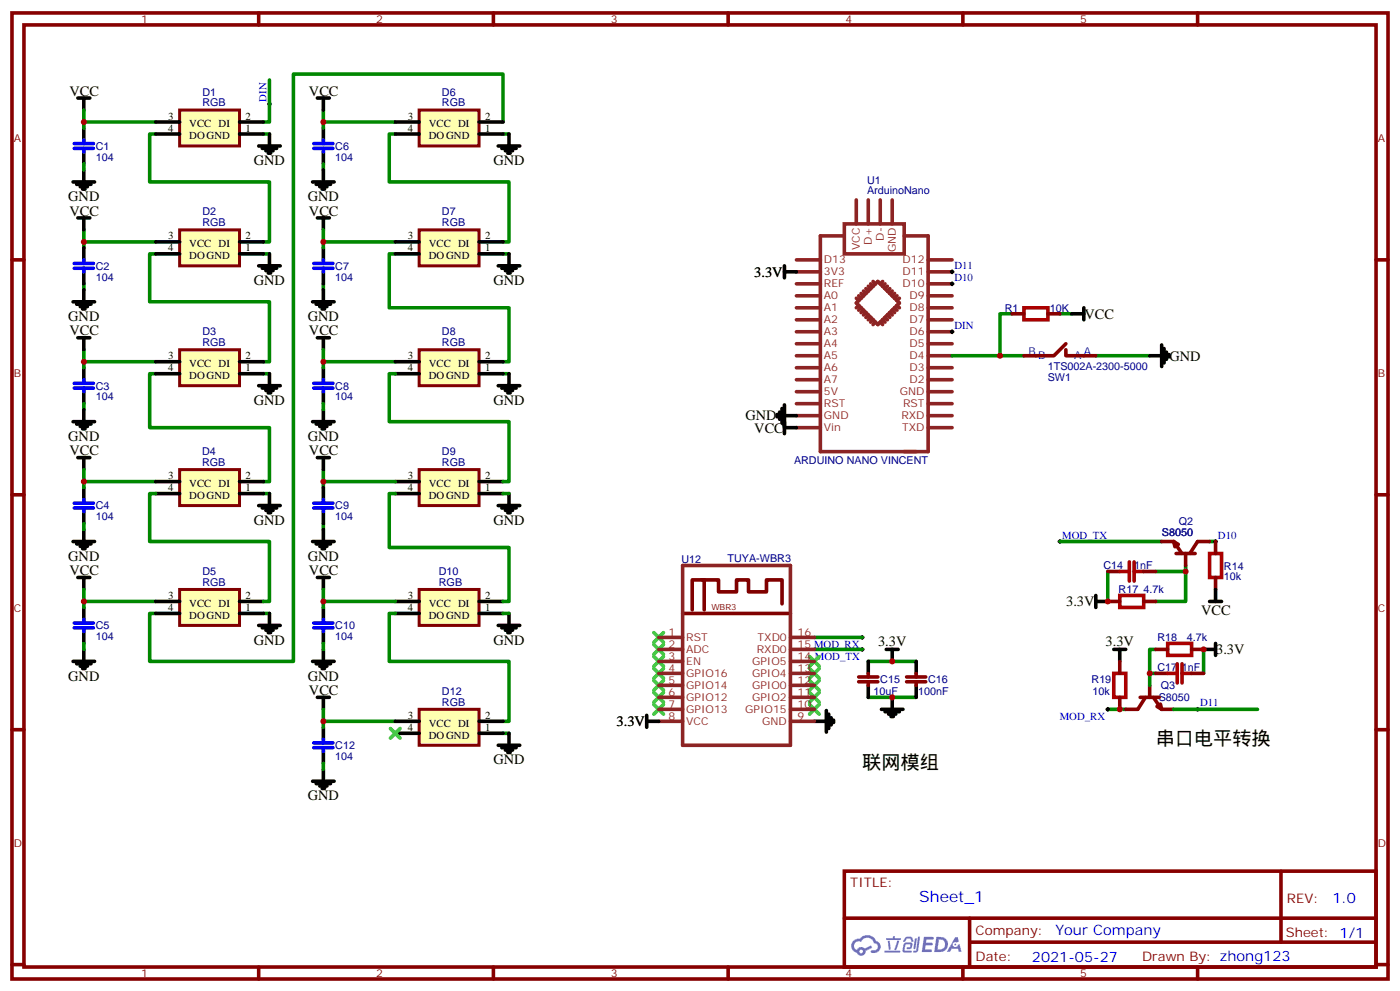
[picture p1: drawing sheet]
<svg xmlns="http://www.w3.org/2000/svg" width="412mm" height="292mm" viewBox="0 0 412 292" stroke-linecap="round" stroke-linejoin="round" font-family="sans-serif">
<g fill="none" stroke="#870000" stroke-width="1.1">
<path d="M3.5 3.8h405.4v284.3h-405.4zM7.1 7.3h398.2v277.3h-398.2zM76.2 3.8v3.5M145.3 3.8v3.5M214.5 3.8v3.5M283.6 3.8v3.5M352.8 3.8v3.5M3.5 76.5h3.6M405.3 76.5h3.6M3.5 145.6h3.6M405.3 145.6h3.6M3.5 214.8h3.6"/>
<path d="M405.3 214.8h3.6M248.7 256.4h156.6v28.2h-156.6zM377.3 256.4v20.9M248.7 270.2h156.5M285.6 277.3h119.6M285.6 270.2v14.2M3.5 283.9h3.6M76.2 284.6v3.5M145.3 284.6v3.5M214.5 284.6v3.5M283.6 284.6v3.5M352.8 284.6v3.5"/>
<path d="M405.3 283.9h3.6"/>
</g>
<g fill="#5487ff">
<path d="M272.1 275.7h2.6l.3 .2-.1 .6h-2l-.1 1h1.6l.4 .4-.4 .4h-1.7l-.2 1.1 1.8 .1 .3 .3-.2 .4h-2.9z"/>
<path d="M281.4 275.8h.7l.4 1.3-.7 .3a.74 .74 0 0 0-1.1 .3 .74 .74 0 0 0 .5 1.1 .74 .74 0 0 0 .9-.7l.5-.3 .7 2.4h-.9l-.2-1h-1.9l-.5 1h-.9z"/>
<path d="M269.5 276.2h.6l-.4 2.9a.31 .31 0 0 1-.3 .3 .31 .31 0 0 1-.3-.3z"/>
<path d="M270.4 275.7h.6l-.5 4a.89 .89 0 0 1-.7 .7 .89 .89 0 0 1-.9-.3l1-.5z"/>
<path d="M266.8 275.9l.6-.2 1.2 .1 .5 1.3-.6 .1-.4-.9-1 .1a.95 .95 0 0 1-1 .8l-.1-.2z"/>
<path d="M266.4 277.6l1.8-.2a1.04 1.04 0 0 1 .6 1.1 1.04 1.04 0 0 1-.8 .9h-.7a.29 .29 0 0 1-.3-.4 .29 .29 0 0 1 .3-.2h.7l.2-.8h-1.4l-.4 1.8h1.9a.29 .29 0 0 1 .3 .3 .29 .29 0 0 1-.3 .3h-2l-.4-.3 .2-2.1z"/>
<path d="M260.5 279.8h4.4a.3 .3 0 0 1 .3 .3 .3 .3 0 0 1-.3 .3h-4.3z"/>
<path d="M264.3 276.9h.6l-.5 1.6a1.02 1.02 0 0 1-.7 1.2l-.2-.3z"/>
<path d="M261.5 276.9h.6l.3 2.4-.3 .3-.3-.2z"/>
<path d="M261.1 276.1h1.9l.2-.5h.5l-.1 .5h1.5a.29 .29 0 0 1 .3 .3 .29 .29 0 0 1-.3 .3h-3.9z"/>
<path d="M275.8 275.7l-.6 4.5h1.4a2.27 2.27 0 0 0 2.7-2.3 2.27 2.27 0 0 0-2.7-2.2zM276.6 276.5a1.5 1.5 0 0 1 1.8 1.6 1.5 1.5 0 0 1-1.9 1.3h-.3z"/>
<path d="M251.4 276.9a2.09 2.09 0 0 0 1 3.5 1.37 1.37 0 0 0 1.5 .9 1.37 1.37 0 0 0 1.1-1.4l2-1-.5-.7-1.8 1a1.4 1.4 0 0 0-2.3 .4 1.32 1.32 0 0 1-.6-1.9 1.32 1.32 0 0 1 1.9-.4 2.02 2.02 0 0 1 2-1.3 2.02 2.02 0 0 1 1.8 1.6 1.09 1.09 0 0 1 1.1 1.4 1.09 1.09 0 0 1-1.6 .7 .41 .41 0 0 0-.5 .3 .41 .41 0 0 0 .4 .5 1.89 1.89 0 0 0 2.4-1.2 1.89 1.89 0 0 0-1.2-2.4 2.98 2.98 0 0 0-5-.6l-1 .1zM253.2 280a.52 .52 0 0 1 1 0 .52 .52 0 0 1-1 0z"/>
<circle cx="281.4" cy="278" r=".28"/>
</g>
<g fill="none" stroke="#008700" stroke-width="1.1">
<path d="M24.7 32.4v3.5h21.2M24.7 35.9v1.8M45.9 39.4h-1.8v14.2h35.3v17.6h-1.8M77.6 39.4h1.8M79.4 23.6v12.3h-1.8M148.2 35.9v-14.1h-61.8v172.9h-42.3v-14.1h1.8M24.7 48.3v1.7M24.7 67.7v3.5h21.2M24.7 71.2v1.8M45.9 74.7h-1.8v14.1h35.3v17.7h-1.8M77.6 74.7h1.8M24.7 83.5v1.8"/>
<path d="M24.7 102.9v3.6h21.2M24.7 106.5v1.7M24.7 118.8v1.8M45.9 110h-1.8v15.9h35.3v15.8h-1.8M77.6 110h1.8M24.7 138.2v3.5h21.2M24.7 141.7v1.8M24.7 154.1v1.8M77.6 145.3h1.8"/>
</g>
<g fill="none" stroke="#000" stroke-width="1.1">
<path d="M22.9 28.9h3.6M24.7 28.9v3.5M24.7 37.7v3.5M79.4 39.4v3.6M95.2 37.7v3.5M21.5 53.6h6.4M22.6 54.3h4.2M23.6 55h2.2M24.3 55.7h.7M24.7 44.7v3.6M24.7 50v3.6M76.2 43h6.3"/>
<path d="M77.3 43.7h4.2M78.3 44.4h2.1M79 45.1h.7M95.2 44.7v3.6M22.9 64.1h3.6M24.7 64.1v3.6M24.7 73v3.5M76.2 78.2h6.3M77.3 79h4.2M78.3 79.7h2.1M79.4 74.7v3.5M21.5 88.8h6.4"/>
<path d="M22.6 89.5h4.2M22.9 99.4h3.6M23.6 90.2h2.2M24.3 90.9h.7M24.7 80v3.5M24.7 85.3v3.5M24.7 99.4v3.5M79 80.4h.7M24.7 108.2v3.6M24.7 115.3v3.5M76.2 113.5h6.3M77.3 114.2h4.2"/>
<path d="M78.3 114.9h2.1M79 115.6h.7M79.4 110v3.5M21.5 124.1h6.4M22.6 124.8h4.2M22.9 134.7h3.6M23.6 125.5h2.2M24.3 126.2h.7M24.7 120.6v3.5M24.7 134.7v3.5M21.5 159.4h6.4M24.7 143.5v3.5"/>
<path d="M24.7 150.6v3.5M24.7 155.9v3.5M76.2 148.8h6.3M77.3 149.5h4.2M78.3 150.2h2.1M79 150.9h.7M79.4 145.3v3.5M22.6 160.1h4.2M23.6 160.8h2.2M24.3 161.5h.7M24.7 178.8v3.5M24.7 185.8v3.6"/>
</g>
<g fill="none" stroke="#00f" stroke-width="1.1">
<path d="M21.9 42.3h5.6M21.9 43.7h5.6M24.7 41.2v1.1M24.7 43.7v1M92.4 42.3h5.7M92.4 43.7h5.7M95.2 41.2v1.1M95.2 43.7v1M21.9 77.5h5.6M21.9 79h5.6M24.7 76.5v1M24.7 79v1"/>
<path d="M21.9 112.8h5.6M21.9 114.2h5.6M24.7 111.8v1M24.7 114.2v1.1M21.9 148.1h5.6M21.9 149.5h5.6M24.7 147v1.1M24.7 149.5v1.1M21.9 183.4h5.6M21.9 184.8h5.6M24.7 182.3v1.1M24.7 184.8v1"/>
</g>
<path d="M79 30.6h.7M79.4 30.3v.7" fill="none" stroke="#000" stroke-width=".74"/>
<path d="M52.9 138.2h17.7v10.6h-17.7z" fill="#ffffb0" stroke="#800000" stroke-width=".88"/>
<path d="M45.9 145.3h7M45.9 141.7h7M70.6 145.3h7M70.6 141.7h7" fill="none" stroke="#000" stroke-width="1.1"/>
<path d="M52.9 102.9h17.7v10.6h-17.7z" fill="#ffffb0" stroke="#800000" stroke-width=".88"/>
<path d="M45.9 110h7M45.9 106.5h7M70.6 110h7M70.6 106.5h7" fill="none" stroke="#000" stroke-width="1.1"/>
<path d="M52.9 67.7h17.7v10.5h-17.7z" fill="#ffffb0" stroke="#800000" stroke-width=".88"/>
<path d="M45.9 74.7h7M45.9 71.2h7M70.6 74.7h7M70.6 71.2h7" fill="none" stroke="#000" stroke-width="1.1"/>
<path d="M52.9 32.4h17.7v10.6h-17.7z" fill="#ffffb0" stroke="#800000" stroke-width=".88"/>
<g fill="none" stroke="#000" stroke-width="1.1">
<path d="M45.9 39.4h7M45.9 35.9h7M70.6 39.4h7M70.6 35.9h7M93.5 28.9h3.5M95.2 28.9v3.5M149.9 39.4v3.6M92.1 53.6h6.3M93.1 54.3h4.3M94.2 55h2.1M94.9 55.7h.7M95.2 50v3.6"/>
<path d="M146.8 43h6.3M147.8 43.7h4.2M148.9 44.4h2.1M149.6 45.1h.7M93.5 64.1h3.5M95.2 64.1v3.6M95.2 73v3.5M146.8 78.2h6.3M147.8 79h4.2M148.9 79.7h2.1M149.9 74.7v3.5M92.1 88.8h6.3"/>
<path d="M93.1 89.5h4.3M93.5 99.4h3.5M94.2 90.2h2.1M94.9 90.9h.7M95.2 80v3.5M95.2 85.3v3.5M95.2 99.4v3.5M149.6 80.4h.7M95.2 108.2v3.6M95.2 115.3v3.5M146.8 113.5h6.3M147.8 114.2h4.2"/>
<path d="M148.9 114.9h2.1M149.6 115.6h.7M149.9 110v3.5M92.1 124.1h6.3M93.1 124.8h4.3M94.2 125.5h2.1M94.9 126.2h.7M95.2 120.6v3.5M22.9 170h3.6M24.7 170v3.5M21.5 194.7h6.4M22.6 195.4h4.2"/>
<path d="M23.6 196.1h2.2M24.3 196.8h.7M24.7 191.1v3.6M76.2 184.1h6.3M77.3 184.8h4.2M78.3 185.5h2.1M79 186.2h.7M79.4 180.6v3.5"/>
</g>
<g fill="none" stroke="#008700" stroke-width="1.1">
<path d="M95.2 32.4v3.5h21.2M95.2 35.9v1.8M116.4 39.4h-1.7v14.2h35.2v17.6h-1.7M148.2 39.4h1.7M95.2 48.3v1.7M95.2 67.7v3.5h21.2M95.2 71.2v1.8M116.4 74.7h-1.7v15.9h35.2v15.9h-1.7M148.2 74.7h1.7M95.2 83.5v1.8M95.2 102.9v3.6h21.2M95.2 106.5v1.7"/>
<path d="M95.2 118.8v1.8M148.2 110h1.7M24.7 173.5v3.5h21.2M24.7 177v1.8M24.7 189.4v1.7M77.6 180.6h1.8"/>
</g>
<path d="M92.4 77.5h5.7M92.4 79h5.7M95.2 76.5v1M95.2 79v1M92.4 112.8h5.7M92.4 114.2h5.7M95.2 111.8v1M95.2 114.2v1.1" fill="none" stroke="#00f" stroke-width="1.1"/>
<path d="M123.5 102.9h17.6v10.6h-17.6z" fill="#ffffb0" stroke="#800000" stroke-width=".88"/>
<path d="M116.4 110h7.1M116.4 106.5h7.1M141.1 110h7.1M141.1 106.5h7.1" fill="none" stroke="#000" stroke-width="1.1"/>
<path d="M123.5 67.7h17.6v10.5h-17.6z" fill="#ffffb0" stroke="#800000" stroke-width=".88"/>
<path d="M116.4 74.7h7.1M116.4 71.2h7.1M141.1 74.7h7.1M141.1 71.2h7.1" fill="none" stroke="#000" stroke-width="1.1"/>
<path d="M123.5 32.4h17.6v10.6h-17.6z" fill="#ffffb0" stroke="#800000" stroke-width=".88"/>
<path d="M116.4 39.4h7.1M116.4 35.9h7.1M141.1 39.4h7.1M141.1 35.9h7.1" fill="none" stroke="#000" stroke-width="1.1"/>
<path d="M52.9 173.5h17.7v10.6h-17.7z" fill="#ffffb0" stroke="#800000" stroke-width=".88"/>
<path d="M45.9 177h7M70.6 177h7M45.9 180.6h7M70.6 180.6h7" fill="none" stroke="#000" stroke-width="1.1"/>
<path d="M45.9 145.3h-1.8v14.1h35.3v17.6h-1.8" fill="none" stroke="#008700" stroke-width="1.1"/>
<path d="M123.5 138.2h17.6v10.6h-17.6z" fill="#ffffb0" stroke="#800000" stroke-width=".88"/>
<g fill="none" stroke="#000" stroke-width="1.1">
<path d="M93.5 134.7h3.5M95.2 134.7v3.5M92.1 159.4h6.3M95.2 143.5v3.5M95.2 150.6v3.5M95.2 155.9v3.5M116.4 145.3h7.1M116.4 141.7h7.1M141.1 145.3h7.1M141.1 141.7h7.1M146.8 148.8h6.3M147.8 149.5h4.2"/>
<path d="M148.9 150.2h2.1M149.6 150.9h.7M149.9 145.3v3.5M93.1 160.1h4.3M94.2 160.8h2.1M94.9 161.5h.7"/>
</g>
<path d="M95.2 138.2v3.5h21.2M95.2 141.7v1.8M95.2 154.1v1.8M148.2 145.3h1.7" fill="none" stroke="#008700" stroke-width="1.1"/>
<path d="M92.4 148.1h5.7M92.4 149.5h5.7M95.2 147v1.1M95.2 149.5v1.1" fill="none" stroke="#00f" stroke-width="1.1"/>
<path d="M123.5 173.5h17.6v10.6h-17.6z" fill="#ffffb0" stroke="#800000" stroke-width=".88"/>
<g fill="none" stroke="#000" stroke-width="1.1">
<path d="M231.1 78.2v3.6M231.1 80h3.5M231.1 119.2v8.4M338.7 104.7h3.5M342.2 101.5v6.4M342.9 102.6v4.2M343.6 103.6v2.2M344.3 104.4v.7M229 122v.7M229.7 121.3v2.1M230.4 120.2v4.3M231.1 122.3h3.5"/>
<path d="M231.1 125.9h3.5M93.5 170h3.5M95.2 170v3.5M95.2 178.8v3.5M116.4 177h7.1M141.1 177h7.1M322.8 177h3.5M322.8 175.3v3.5M92.1 194.7h6.3M93.1 195.4h4.3M94.2 196.1h2.1M94.9 196.8h.7"/>
<path d="M95.2 185.8v3.6M95.2 191.1v3.6M116.4 180.6h7.1M141.1 180.6h7.1M146.8 184.1h6.3M147.8 184.8h4.2M148.9 185.5h2.1M149.6 186.2h.7M149.9 180.6v3.5M255.8 194.7v3.5M261.1 191.1h3.5M262.8 191.1v3.6"/>
<path d="M269.9 194.7v3.5M328.1 191.1h3.5M329.8 191.1v3.6M354.5 191.1h3.6M358.1 189.4v3.5M93.5 205.2h3.5M95.2 205.2v3.6M95.2 214.1v3.5M146.8 219.4h6.3M149.9 215.8v3.6M190.5 212.3h3.5M190.5 210.5v3.6"/>
<path d="M239.9 212.3h3.5M243.4 209.1v6.4M244.1 210.2v4.2M244.8 211.2v2.2M245.5 211.9v.8M255.8 201.7v3.5M259.6 208.8h6.4M260.7 209.5h4.2M261.8 210.2h2.1M262.5 210.9h.7M262.8 205.2v3.6M269.9 201.7v3.5"/>
<path d="M92.1 229.9h6.3M93.1 230.6h4.3M94.2 231.4h2.1M94.9 232.1h.7M95.2 221.1v3.5M95.2 226.4v3.5M147.8 220.1h4.2M148.9 220.8h2.1M149.6 221.5h.7"/>
</g>
<g fill="none" stroke="#008700" stroke-width="1.1">
<path d="M298.1 92.4h-3.5v12.3h7M312.2 92.4h3.5M116.4 110h-1.7v14.1h35.2v17.6h-1.7M280.5 104.7h14.1M322.8 104.7h15.9M116.4 145.3h-1.7v15.8h35.2v15.9h-1.7M312.2 159.4h30M356.3 159.4h1.8M95.2 173.5v3.5h21.2M95.2 177v1.8M326.3 168.2v8.8M340.4 168.2h8.8"/>
<path d="M349.2 166.4v10.6h-8.8M95.2 189.4v1.7M116.4 180.6h-1.7v14.1h35.2v17.6h-1.7M148.2 180.6h1.7M239.9 191.1h14.1M239.9 187.6h14.1M255.8 194.7h14.1M338.7 198.2h1.7M340.4 191.1h-1.7v10.6M354.5 191.1v7.1M95.2 208.8v3.5h21.2M95.2 212.3v1.8"/>
<path d="M148.2 215.8h1.7M255.8 205.2h14.1M326.3 208.8h5.3M345.7 208.8h24.7M95.2 224.6v1.8"/>
</g>
<path d="M92.4 183.4h5.7M92.4 184.8h5.7M95.2 182.3v1.1M95.2 184.8v1M92.4 218.7h5.7M95.2 217.6v1.1M92.4 220.1h5.7M95.2 220.1v1" fill="none" stroke="#00f" stroke-width="1.1"/>
<g fill="none" stroke="#8c2424" stroke-width="1.1">
<path d="M252.2 58.8v7.1M255.8 58.8v7.1M259.3 58.8v7.1M262.8 58.8v7.1M234.6 76.5h7.1M248.7 65.9h17.6v8.8h-17.6zM248.7 69.4h-7v63.5h31.7v-63.5h-7.1M273.4 76.5h7.1M234.6 80h7.1M234.6 83.5h7.1M234.6 87.1h7.1M234.6 90.6h7.1"/>
<path d="M234.6 94.1h7.1M234.6 97.6h7.1M252.2 89.2l6.4-6.4 6.3 6.4-6.3 6.3zM252.2 87.8l.7 .7M252.9 87.1l.7 .7M252.9 89.9l-.7 .7M253.6 86.4l.8 .7M253.6 90.6l-.7 .7M254.4 85.7l.7 .7M254.4 91.3l-.8 .7M255.1 84.9l.7 .8M255.1 92l-.7 .7"/>
<path d="M255.8 84.2l.7 .7M255.8 92.7l-.7 .7M256.5 83.5l.7 .7M256.5 93.4l-.7 .7M257.2 82.8l.7 .7M257.2 94.1l-.7 .7M257.9 94.8l-.7 .7M259.3 94.8l.7 .7M260 94.1l.7 .7M260 82.8l-.7 .7M260.7 93.4l.7 .7M260.7 83.5l-.7 .7"/>
<path d="M261.4 92.7l.7 .7M261.4 84.2l-.7 .7M262.1 92l.7 .7M262.1 84.9l-.7 .8M262.8 91.3l.7 .7M262.8 85.7l-.7 .7M263.5 90.6l.7 .7M263.5 86.4l-.7 .7M264.2 89.9l.7 .7M264.2 87.1l-.7 .7M264.9 87.8l-.7 .7M273.4 80h7.1"/>
<path d="M273.4 83.5h7.1M273.4 87.1h7.1M273.4 90.6h7.1M273.4 94.1h7.1M273.4 97.6h7.1M234.6 101.2h7.1M234.6 104.7h7.1M234.6 108.2h7.1M234.6 111.8h7.1M234.6 115.3h7.1M234.6 118.8h7.1M273.4 101.2h7.1"/>
<path d="M273.4 104.7h7.1M273.4 108.2h7.1M273.4 111.8h7.1M273.4 115.3h7.1M273.4 118.8h7.1M234.6 122.3h7.1M234.6 125.9h7.1M273.4 122.3h7.1M273.4 125.9h7.1M201.1 166.4h31.7v53h-31.7zM194 191.1h7.1M194 194.7h7.1"/>
<path d="M194 198.2h7.1M194 187.6h7.1M232.8 191.1h7.1M232.8 194.7h7.1M232.8 198.2h7.1M232.8 187.6h7.1M194 212.3h7.1M194 208.8h7.1M194 205.2h7.1M194 201.7h7.1M232.8 212.3h7.1M232.8 208.8h7.1"/>
<path d="M232.8 205.2h7.1M232.8 201.7h7.1"/>
</g>
<g fill="none" stroke="#000" stroke-width=".74">
<path d="M280.5 79.7v.7M280.1 97.6h.7M280.1 83.5h.7M280.1 80h.7M280.5 83.2v.7M280.5 97.3v.7M311.9 159.4h.7M312.2 159v.7M357.7 159.4h.7M358.1 159v.7M253.6 191.1h.8M253.6 187.6h.8"/>
<path d="M254 187.3v.7M254 190.8v.7M326 208.8h.7M326.3 208.4v.7M352.4 208.8h.7M352.8 208.4v.7"/>
</g>
<g fill="none" stroke="#3c3" stroke-width="1.1">
<path d="M192.6 196.8l2.8 2.8M192.6 189.7l2.8 2.8M192.6 186.2l2.8 2.8M192.6 193.3l2.8 2.8M195.4 196.8l-2.8 2.8M195.4 189.7l-2.8 2.8M195.4 186.2l-2.8 2.8M195.4 193.3l-2.8 2.8M238.5 196.8l2.8 2.8M238.5 193.3l2.8 2.8M241.3 196.8l-2.8 2.8M241.3 193.3l-2.8 2.8"/>
<path d="M192.6 207.4l2.8 2.8M192.6 203.8l2.8 2.9M192.6 200.3l2.8 2.8M195.4 207.4l-2.8 2.8M195.4 203.8l-2.8 2.9M195.4 200.3l-2.8 2.8M238.5 207.4l2.8 2.8M238.5 203.8l2.8 2.9M238.5 200.3l2.8 2.8M241.3 207.4l-2.8 2.8M241.3 203.8l-2.8 2.9M241.3 200.3l-2.8 2.8"/>
</g>
<g fill="none" stroke="#870000" stroke-width="1.1">
<path d="M298.1 92.4h3.5M308.7 92.4h3.5M314 102.9v1.8h8.8M314 101.2l-3.6 3.5h-8.8M342.2 159.4h3.5l2.4 3.5M352.8 159.4l-2.3 3.5M352.8 159.4h3.5M358.1 159.4v3.5M326.3 177h3.5M326.3 168.2h3.5M336.9 177h3.5M336.9 168.2h3.5"/>
<path d="M346.4 162.9h5.7M349.2 162.9v3.5M358.1 170v3.5M252.9 199.2h5.7M255.8 198.2v1M267.1 199.2h5.6M269.9 198.2v1M329.8 194.7v3.5M340.4 191.1h3.6M340.4 198.2h3.6M351 191.1h3.5M351 198.2h3.5"/>
<path d="M252.9 200.7h5.7M255.8 200.7v1M267.1 200.7h5.6M269.9 200.7v1M329.8 205.2v3.6M335.9 205.2h5.6M337.4 205.3l-2.3 3.5h-3.5M338.7 201.7v3.5M339.8 205.3l2.4 3.5M342.2 208.8h3.5"/>
</g>
<path d="M203.9 179.5v-8.8h3.5v8.8M206.7 170.7h5v3.5h5.3v-3.5h3.5v3.5h5.3v-3.5h4.6v7M201.1 180.6h31.7" fill="none" stroke="#600" stroke-width="1.1"/>
<g fill="#870000" stroke="#870000" stroke-width="1.1">
<path d="M340.8 207.9l1-.7 .4 1.6z"/>
<path d="M345.7 159.4l1.4 .8-1 .7z"/>
</g>
<g fill="none" stroke="#a10000" stroke-width="1.1">
<path d="M301.6 90.6h7.1v3.5h-7.1zM329.8 175.3h7.1v3.5h-7.1zM329.8 168.2h2.9M332.7 165.4v5.6M334.1 168.2h2.8M334.1 165.4v5.6M356.3 162.9h3.5v7.1h-3.5zM328.1 198.2h3.5v7h-3.5zM344 189.4h7v3.5h-7zM344 198.2h2.8M346.8 195.4v5.6M348.2 198.2h2.8"/>
<path d="M348.2 195.4v5.6"/>
</g>
<path d="M123.5 208.8h17.6v10.6h-17.6z" fill="#ffffb0" stroke="#800000" stroke-width=".88"/>
<path d="M315.7 92.4h3.6M319.3 90.6v3.5M356.3 177h3.5M358.1 173.5v3.5M116.4 215.8h7.1M116.4 212.3h7.1M141.1 215.8h7.1M141.1 212.3h7.1" fill="none" stroke="#000" stroke-width="1.1"/>
<path d="M115 214.4l2.8 2.8M117.8 214.4l-2.8 2.8" fill="none" stroke="#3c3" stroke-width="1.1"/>
<g fill="#c00">
<circle cx="95.3" cy="35.9" r=".88"/>
<circle cx="95.3" cy="177" r=".88"/>
<circle cx="24.7" cy="106.5" r=".88"/>
<circle cx="24.7" cy="35.9" r=".88"/>
<circle cx="24.7" cy="71.2" r=".88"/>
<circle cx="24.7" cy="141.7" r=".88"/>
<circle cx="95.3" cy="106.5" r=".88"/>
<circle cx="95.3" cy="71.2" r=".88"/>
<circle cx="24.7" cy="177" r=".88"/>
<circle cx="95.3" cy="141.7" r=".88"/>
<circle cx="262.8" cy="205.2" r=".88"/>
<circle cx="262.8" cy="194.7" r=".88"/>
<circle cx="354.5" cy="191.1" r=".88"/>
<circle cx="326.3" cy="177" r=".88"/>
<circle cx="329.8" cy="208.8" r=".88"/>
<circle cx="349.3" cy="168.2" r=".88"/>
<circle cx="338.7" cy="198.2" r=".88"/>
<circle cx="294.6" cy="104.7" r=".88"/>
<circle cx="95.3" cy="212.3" r=".88"/>
</g>
<g font-size="5.6">
<text x="340.4" y="219.4">串口电平转换</text>
<text x="254" y="226.4">联网模组</text>
</g>
<text font-size="4.6" fill="#00f" x="270.8" y="265.4">Sheet_1</text>
<g font-size="4.2">
<text x="20.5" y="28.2">VCC</text>
<text x="91" y="28.2">VCC</text>
<text x="74.8" y="48.6">GND</text>
<text x="145.3" y="48.6">GND</text>
<text x="20.1" y="59.2">GND</text>
<text x="90.7" y="59.2">GND</text>
<text x="20.5" y="63.4">VCC</text>
<text x="91" y="63.4">VCC</text>
<text x="74.8" y="83.9">GND</text>
<text x="145.3" y="83.9">GND</text>
<text x="222.2" y="81.4">3.3V</text>
<text x="20.1" y="94.5">GND</text>
<text x="90.7" y="94.5">GND</text>
<text x="319.4" y="93.8">VCC</text>
<text x="20.5" y="98.7">VCC</text>
<text x="91" y="98.7">VCC</text>
<text x="344.5" y="106.1">GND</text>
<text x="74.8" y="119.2">GND</text>
<text x="145.3" y="119.2">GND</text>
<text x="219.6" y="123.8">GND</text>
<text x="20.1" y="129.8">GND</text>
<text x="90.7" y="129.8">GND</text>
<text x="222.2" y="127.3">VCC</text>
<text x="20.5" y="134">VCC</text>
<text x="91" y="134">VCC</text>
<text x="74.8" y="154.4">GND</text>
<text x="145.3" y="154.4">GND</text>
<text x="20.1" y="165">GND</text>
<text x="90.7" y="165">GND</text>
<text x="20.5" y="169.3">VCC</text>
<text x="91" y="169.3">VCC</text>
<text x="314.1" y="178.4">3.3V</text>
<text x="353.8" y="180.9">VCC</text>
<text x="74.8" y="189.7">GND</text>
<text x="145.3" y="189.7">GND</text>
<text x="258.6" y="190">3.3V</text>
<text x="325.7" y="190">3.3V</text>
<text x="358.2" y="192.5">3.3V</text>
<text x="20.1" y="200.3">GND</text>
<text x="90.7" y="200.3">GND</text>
<text x="91" y="204.5">VCC</text>
<text x="181.6" y="213.7">3.3V</text>
<text x="145.3" y="225">GND</text>
<text x="90.7" y="235.6">GND</text>
</g>
<g font-size="4.2" fill="#00f">
<text x="392.5" y="265.7">1.0</text>
<text x="310.9" y="275.2">Your Company</text>
<text x="304" y="283">2021-05-27</text>
</g>
<g font-size="3.9" fill="#800">
<text x="250.5" y="261">TITLE:</text>
<text x="379.1" y="265.7">REV:</text>
<text x="287.4" y="275.2">Company:</text>
<text x="378.7" y="275.8">Sheet: 1/1</text>
<text x="287.4" y="282.9">Date:</text>
<text x="336.4" y="282.9">Drawn By: zhong123</text>
</g>
<g font-size="3.2" fill="#800">
<text x="41.6" y="6.8">1</text>
<text x="110.8" y="6.8">2</text>
<text x="179.9" y="6.8">3</text>
<text x="249.1" y="6.8">4</text>
<text x="318.2" y="6.8">5</text>
<text x="4.1" y="41.9">A</text>
<text x="405.9" y="41.9">A</text>
<text x="4.1" y="111.1">B</text>
<text x="405.9" y="111.1">B</text>
<text x="4.1" y="180.2">C</text>
<text x="405.9" y="180.2">C</text>
<text x="4.1" y="249.3">D</text>
<text x="405.9" y="249.3">D</text>
<text x="41.6" y="287.6">1</text>
<text x="110.8" y="287.6">2</text>
<text x="179.9" y="287.6">3</text>
<text x="249.1" y="287.6">4</text>
<text x="318.2" y="287.6">5</text>
</g>
<g font-size="3.2" fill="#000080">
<text x="59.6" y="28.1">D1</text>
<text x="130.2" y="28.1">D6</text>
<text x="59.6" y="31.3">RGB</text>
<text x="130.2" y="31.3">RGB</text>
<text x="28.2" y="47.3">104</text>
<text x="28.2" y="44.1">C1</text>
<text x="98.8" y="47.3">104</text>
<text x="98.8" y="44.1">C6</text>
<text x="255.4" y="57.1">ArduinoNano</text>
<text x="255.4" y="54.1">U1</text>
<text x="59.6" y="63.4">D2</text>
<text x="130.2" y="63.4">D7</text>
<text x="59.6" y="66.6">RGB</text>
<text x="130.2" y="66.6">RGB</text>
<text x="28.2" y="82.6">104</text>
<text x="28.2" y="79.4">C2</text>
<text x="98.8" y="82.6">104</text>
<text x="98.8" y="79.4">C7</text>
<text x="296" y="91.7">R1</text>
<text x="309.3" y="91.7">10K</text>
<text x="59.6" y="101.9">RGB</text>
<text x="59.6" y="98.7">D3</text>
<text x="130.2" y="101.9">RGB</text>
<text x="130.2" y="98.7">D8</text>
<text x="308.6" y="108.9">1TS002A-2300-5000</text>
<text x="308.6" y="112.1">SW1</text>
<text x="28.2" y="117.9">104</text>
<text x="28.2" y="114.7">C3</text>
<text x="98.8" y="117.9">104</text>
<text x="98.8" y="114.7">C8</text>
<text x="59.5" y="137.2">RGB</text>
<text x="59.5" y="133.9">D4</text>
<text x="130.2" y="137.2">RGB</text>
<text x="130.2" y="133.9">D9</text>
<text x="233.9" y="136.5">ARDUINO NANO VINCENT</text>
<text x="28.2" y="149.9">C4</text>
<text x="98.8" y="149.9">C9</text>
<text x="28.2" y="153.2">104</text>
<text x="98.8" y="153.2">104</text>
<text x="347.2" y="154.5">Q2</text>
<text x="342.3" y="157.6">S8050</text>
<text x="200.7" y="165.9">U12</text>
<text x="214.3" y="165.4">TUYA-WBR3</text>
<text x="325.1" y="167.6">C14</text>
<text x="334.1" y="167.6">1nF</text>
<text x="360.5" y="167.6">R14</text>
<text x="59.6" y="172.4">RGB</text>
<text x="59.6" y="169.2">D5</text>
<text x="129.3" y="172.4">RGB</text>
<text x="129.3" y="169.2">D10</text>
<text x="360.5" y="170.8">10k</text>
<text x="329.5" y="174.6">R17</text>
<text x="336.8" y="174.7">4.7k</text>
<text x="28.2" y="185.2">C5</text>
<text x="98.8" y="185.2">C10</text>
<text x="28.2" y="188.4">104</text>
<text x="98.8" y="188.4">104</text>
<text x="340.9" y="188.7">R18</text>
<text x="349.6" y="188.7">4.7k</text>
<text x="340.9" y="197.5">C17</text>
<text x="348.2" y="197.6">1nF</text>
<text x="259.3" y="201.1">C15</text>
<text x="273.4" y="201.1">C16</text>
<text x="321.5" y="201.1">R19</text>
<text x="341.9" y="202.9">Q3</text>
<text x="130.2" y="207.7">RGB</text>
<text x="130.2" y="204.5">D12</text>
<text x="257.3" y="204.6">10uF</text>
<text x="270.5" y="204.6">100nF</text>
<text x="321.8" y="204.6">10k</text>
<text x="341.3" y="206.4">S8050</text>
<text x="98.8" y="220.5">C12</text>
<text x="98.8" y="223.7">104</text>
</g>
<g font-size="3.2" fill="#00f">
<text x="78.5" y="29.9" transform="rotate(-90 78.5 29.9)">DIN</text>
<text x="281.2" y="82.7">D10</text>
<text x="281.2" y="79.1">D11</text>
<text x="281.2" y="96.8">DIN</text>
<text x="303" y="104.4">B</text>
<text x="305.9" y="105.8">B</text>
<text x="316.4" y="105.8">A</text>
<text x="319.3" y="104.4">A</text>
<text x="312.9" y="158.5">MOD_TX</text>
<text x="358.8" y="158.5">D10</text>
<text x="353.5" y="207.9">D11</text>
<text x="312.2" y="211.9">MOD_RX</text>
</g>
<g font-size="3.2">
<text x="49.6" y="35.2">3</text>
<text x="72.3" y="35.2">2</text>
<text x="120.1" y="35.2">3</text>
<text x="142.9" y="35.2">2</text>
<text x="49.6" y="38.7">4</text>
<text x="55.7" y="37.5">VCC DI</text>
<text x="55.7" y="41">DO GND</text>
<text x="72.3" y="38.7">1</text>
<text x="120.1" y="38.7">4</text>
<text x="126.3" y="37.5">VCC DI</text>
<text x="126.3" y="41">DO GND</text>
<text x="142.9" y="38.7">1</text>
<text x="49.6" y="70.5">3</text>
<text x="72.3" y="70.5">2</text>
<text x="120.1" y="70.5">3</text>
<text x="142.9" y="70.5">2</text>
<text x="49.6" y="74">4</text>
<text x="55.7" y="72.8">VCC DI</text>
<text x="55.7" y="76.3">DO GND</text>
<text x="72.3" y="74">1</text>
<text x="120.1" y="74">4</text>
<text x="126.3" y="72.8">VCC DI</text>
<text x="126.3" y="76.3">DO GND</text>
<text x="142.9" y="74">1</text>
<text x="49.6" y="105.8">3</text>
<text x="72.3" y="105.8">2</text>
<text x="120.1" y="105.8">3</text>
<text x="142.9" y="105.8">2</text>
<text x="49.6" y="109.3">4</text>
<text x="55.7" y="108.1">VCC DI</text>
<text x="55.7" y="111.6">DO GND</text>
<text x="72.3" y="109.3">1</text>
<text x="120.1" y="109.3">4</text>
<text x="126.3" y="108.1">VCC DI</text>
<text x="126.3" y="111.6">DO GND</text>
<text x="142.9" y="109.3">1</text>
<text x="49.6" y="141">3</text>
<text x="55.7" y="143.3">VCC DI</text>
<text x="72.3" y="141">2</text>
<text x="120.1" y="141">3</text>
<text x="126.3" y="143.3">VCC DI</text>
<text x="142.9" y="141">2</text>
<text x="49.6" y="144.6">4</text>
<text x="55.7" y="146.9">DO GND</text>
<text x="72.3" y="144.6">1</text>
<text x="120.1" y="144.6">4</text>
<text x="126.3" y="146.9">DO GND</text>
<text x="142.9" y="144.6">1</text>
<text x="49.6" y="176.3">3</text>
<text x="49.6" y="179.8">4</text>
<text x="55.7" y="178.6">VCC DI</text>
<text x="72.3" y="179.8">1</text>
<text x="72.3" y="176.3">2</text>
<text x="120.1" y="176.3">3</text>
<text x="120.1" y="179.8">4</text>
<text x="126.3" y="178.6">VCC DI</text>
<text x="142.9" y="179.8">1</text>
<text x="142.9" y="176.3">2</text>
<text x="55.7" y="182.1">DO GND</text>
<text x="126.3" y="182.1">DO GND</text>
<text x="120.1" y="211.6">3</text>
<text x="120.1" y="215.1">4</text>
<text x="126.3" y="213.9">VCC DI</text>
<text x="142.9" y="215.1">1</text>
<text x="142.9" y="211.6">2</text>
<text x="126.3" y="217.4">DO GND</text>
</g>
<g font-size="3.2" fill="#8d2323">
<text x="256.8" y="72" transform="rotate(-90 256.8 72)">D+</text>
<text x="260.3" y="70.8" transform="rotate(-90 260.3 70.8)">D-</text>
<text x="242.7" y="77.5">D13</text>
<text x="253.3" y="73.6" transform="rotate(-90 253.3 73.6)">VCC</text>
<text x="263.9" y="74.2" transform="rotate(-90 263.9 74.2)">GND</text>
<text x="265.9" y="77.5">D12</text>
<text x="242.7" y="81.1">3V3</text>
<text x="265.9" y="81.1">D11</text>
<text x="242.7" y="88.1">A0</text>
<text x="242.7" y="84.6">REF</text>
<text x="265.9" y="84.6">D10</text>
<text x="267.9" y="88.1">D9</text>
<text x="242.7" y="95.2">A2</text>
<text x="242.7" y="91.7">A1</text>
<text x="267.9" y="91.7">D8</text>
<text x="267.9" y="95.2">D7</text>
<text x="242.7" y="98.7">A3</text>
<text x="267.9" y="98.7">D6</text>
<text x="242.7" y="105.8">A5</text>
<text x="242.7" y="102.2">A4</text>
<text x="267.9" y="102.2">D5</text>
<text x="267.9" y="105.8">D4</text>
<text x="242.7" y="112.8">A7</text>
<text x="242.7" y="109.3">A6</text>
<text x="267.9" y="109.3">D3</text>
<text x="267.9" y="112.8">D2</text>
<text x="242.7" y="119.9">RST</text>
<text x="242.7" y="116.3">5V</text>
<text x="265.1" y="116.3">GND</text>
<text x="266" y="119.9">RST</text>
<text x="242.7" y="123.4">GND</text>
<text x="265.5" y="123.4">RXD</text>
<text x="242.7" y="126.9">Vin</text>
<text x="265.8" y="126.9">TXD</text>
<text x="196.9" y="190.8">2</text>
<text x="196.9" y="187.3">1</text>
<text x="202.1" y="188.7">RST</text>
<text x="223.2" y="188.7">TXD0</text>
<text x="234.9" y="190.8">15 MOD_RX</text>
<text x="234.9" y="187.3">16</text>
<text x="196.9" y="194.3">3</text>
<text x="196.9" y="197.8">4</text>
<text x="202.1" y="195.7">EN</text>
<text x="202.1" y="192.2">ADC</text>
<text x="221.6" y="195.7">GPIO5</text>
<text x="222.9" y="192.2">RXD0</text>
<text x="234.9" y="194.3">14 MOD_TX</text>
<text x="234.9" y="197.8">13</text>
<text x="196.9" y="201.4">5</text>
<text x="202.1" y="202.8">GPIO14</text>
<text x="202.1" y="199.2">GPIO16</text>
<text x="221.6" y="202.8">GPIO0</text>
<text x="221.6" y="199.2">GPIO4</text>
<text x="234.9" y="201.4">12</text>
<text x="196.9" y="208.4">7</text>
<text x="196.9" y="204.9">6</text>
<text x="202.1" y="209.8">GPIO13</text>
<text x="202.1" y="206.3">GPIO12</text>
<text x="219.5" y="209.8">GPIO15</text>
<text x="221.6" y="206.3">GPIO2</text>
<text x="234.9" y="208.4">10</text>
<text x="234.9" y="204.9">11</text>
<text x="196.9" y="211.9">8</text>
<text x="202.1" y="213.4">VCC</text>
<text x="224.5" y="213.4">GND</text>
<text x="234.9" y="211.9">9</text>
</g>
<text font-size="2.5" fill="#600" x="209.5" y="179.5">WBR3</text>
</svg>
